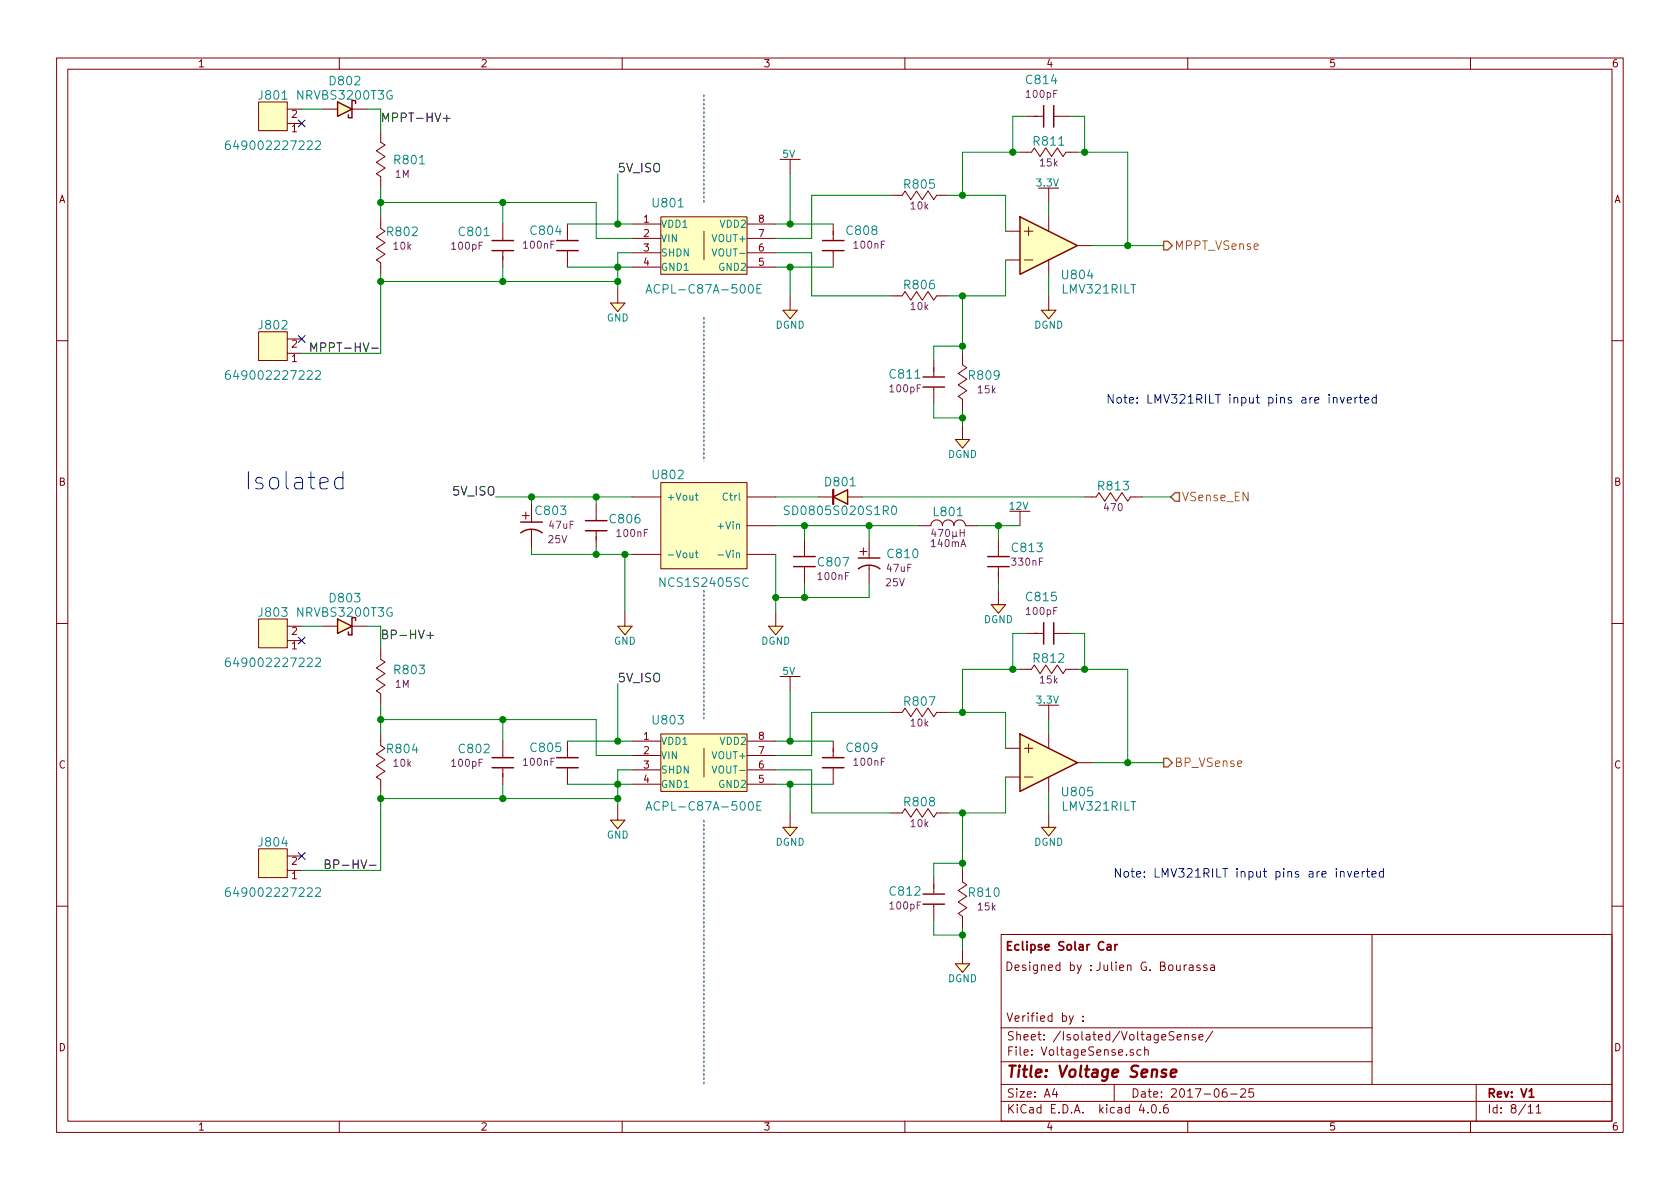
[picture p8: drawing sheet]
<svg xmlns="http://www.w3.org/2000/svg" width="297mm" height="210mm" viewBox="0 0 297 210" stroke-linecap="round" stroke-linejoin="round" font-family="sans-serif">
<g fill="none" stroke="#840000" stroke-width=".18">
<path d="M10 10.3h277v189.9h-277zM12 12.2h273v186.1h-273zM45.7 18h5.1v5.1h-5.1zM50.8 19.3h2.5M57.1 19.3h2.6M60 10.3v1.9M62.2 19.3h2.6M110 10.3v1.9M160 10.3v1.9M210 10.3v1.9M260 10.3v1.9M50.8 21.8h2.5"/>
<path d="M67.3 39.6v.8zM67.3 24.4v.7zM67.3 31.2v.8zM67.3 25.1l.8 .5-1.6 1.1 1.6 1-1.6 1 1.6 1-1.6 1 .8 .5M67.3 23.1v1.3M67.3 32v1.3M67.3 38.3v1.3M88.9 39.6v2.8M100.3 39.6v2.8M111.8 39.6h5M116.8 38.3h15.3v10.2h-15.3zM132.1 39.6h5.1"/>
<path d="M141.5 28.2h-1.8v2.5M147.3 39.6v2.8M157.5 34.5h1.2M158.7 34.5h.8zM159.5 34.5l.5-.7 1 1.5 1.1-1.5 1 1.5 1-1.5 1 1.5 .5-.8M165.6 34.5h.8zM166.4 34.5h1.2M180.3 26.9h1.3M181.6 26.9h.8zM181.6 20.6h2.8M182.4 26.9l.5-.7 1 1.5 1-1.5 1 1.5 1-1.5 1.1 1.5 .5-.8M185.4 33.3v2.5"/>
<path d="M185.4 38.3v2.6M186.4 20.6h2.8M188.5 26.9h.7zM189.2 26.9h1.3M45.7 58.7h5.1v5h-5.1zM50.8 59.9h2.5M67.3 46.5v.7zM67.3 40.4l.8 .5-1.6 1 1.6 1-1.6 1 1.6 1.1-1.6 1 .8 .5M67.3 47.2v1.3M88.9 44.4v2.8M100.3 44.4v2.8M109.2 51v2.6h-1.3l1.3 1.5 1.3-1.5h-1.3"/>
<path d="M111.8 42.2h5M111.8 44.7h5M111.8 47.2h5M124.5 40.9v5.1M132.1 42.2h5.1M132.1 44.7h5.1M132.1 47.2h5.1M139.7 52.3v2.6h-1.3l1.3 1.5 1.3-1.5h-1.3M147.3 44.4v2.8M157.5 52.3h1.2M158.7 52.3h.8zM159.5 52.3l.5-.7 1 1.5 1.1-1.5 1 1.5 1-1.5 1 1.5 .5-.8"/>
<path d="M165.6 52.3h.8zM166.4 52.3h1.2M177.8 46h2.5M177.8 40.9h2.5M181.1 46h1.5M181.1 40.9h1.5M181.9 40.1v1.6M185.4 52.3v2.6h-1.3l1.3 1.5 1.3-1.5h-1.3M185.4 46v2.5M190.5 43.4h2.5M10 60.2h2M50.8 62.5h2.5"/>
<path d="M165.1 63.7v2.8M165.1 68.6v2.8M170.2 63.7v.8zM170.2 70.6v.8zM170.2 75.2v2.5h-1.3l1.3 1.5 1.2-1.5h-1.2M170.2 64.5l.7 .5-1.5 1 1.5 1.1-1.5 1 1.5 1-1.5 1 .8 .5M170.2 62.5v1.2M170.2 71.4v1.2M285 60.2h2M92.3 91.2h1.3M93 90.5v1.3M94 89.1v3.2"/>
<path d="M94 93.6v3.2M105.4 89.1v2.8M105.4 94v2.8M111.8 98h5M111.8 87.9h5M116.8 85.3h15.3v15.3h-15.3zM132.1 98h5.1M132.1 93h5.1M132.1 87.9h5.1M142.2 95.5v2.8M144.8 87.9h2.5M149.9 87.9h2.5"/>
<path d="M152 97.5h1.3M152.7 96.9v1.3M153.7 95.5v3.2M153.7 99.9v3.2M162.6 93h2a1.02 1.02 0 0 1 1-1.1 1.02 1.02 0 0 1 1 1.1 1.02 1.02 0 0 1 1-1.1 1.02 1.02 0 0 1 1.1 1.1 1.02 1.02 0 0 1 1-1.1 1.02 1.02 0 0 1 1 1.1h2M176.5 95.5v2.8M180.3 90.4v2.6M191.8 87.9h1.2M193 87.9h.8zM193.8 87.9l.5-.8 1 1.5 1-1.5 1.1 1.5 1-1.5 1 1.5 .5-.7M199.9 87.9h.8zM200.7 87.9h1.2"/>
<path d="M10 110.3h2M45.7 109.5h5.1v5h-5.1zM50.8 113.3h2.5M50.8 110.7h2.5M57.1 110.7h2.6M62.2 110.7h2.6M67.3 115.8v.8zM67.3 116.6l.8 .5-1.6 1 1.6 1-1.6 1 1.6 1.1-1.6 1 .8 .5M67.3 114.5v1.3M110.5 108.2v2.5h-1.3l1.3 1.6 1.3-1.6h-1.3M137.2 108.2v2.5h-1.3l1.3 1.6 1.2-1.6h-1.2M141.5 119.6h-1.8v2.6"/>
<path d="M142.2 100.3v2.8M176.5 104.4v2.5h-1.2l1.2 1.6 1.3-1.6h-1.3M176.5 100.3v2.8M180.3 118.4h1.3M181.6 118.4h.8zM181.6 112h2.8M182.4 118.4l.5-.8 1 1.5 1-1.5 1 1.5 1-1.5 1.1 1.5 .5-.7M186.4 112h2.8M188.5 118.4h.7zM189.2 118.4h1.3M285 110.3h2M67.3 131.1v.7z"/>
<path d="M67.3 137.9v.8zM67.3 122.7v.7zM67.3 131.8l.8 .5-1.6 1 1.6 1.1-1.6 1 1.6 1-1.6 1 .8 .5M67.3 123.4v1.3M67.3 129.8v1.3M67.3 138.7v1.2M88.9 131.1v2.8M88.9 135.9v2.8M100.3 131.1v2.8M100.3 135.9v2.8M111.8 131.1h5M111.8 133.6h5"/>
<path d="M111.8 136.1h5M111.8 138.7h5M116.8 129.8h15.3v10.1h-15.3zM124.5 132.3v5.1M132.1 131.1h5.1M132.1 133.6h5.1M132.1 136.1h5.1M132.1 138.7h5.1M147.3 131.1v2.8M147.3 135.9v2.8M157.5 126h1.2M158.7 126h.8z"/>
<path d="M159.5 126l.5-.8 1 1.5 1.1-1.5 1 1.5 1-1.5 1 1.5 .5-.7M165.6 126h.8zM166.4 126h1.2M177.8 137.4h2.5M177.8 132.3h2.5M181.1 137.4h1.5M181.1 132.3h1.5M181.9 131.6v1.5M185.4 124.7v2.5M185.4 129.8v2.5M185.4 137.4v2.5M190.5 134.9h2.5"/>
<path d="M45.7 150.1h5.1v5.1h-5.1zM50.8 153.9h2.5M50.8 151.4h2.5M109.2 142.5v2.5h-1.3l1.3 1.6 1.3-1.6h-1.3M139.7 143.8v2.5h-1.3l1.3 1.5 1.3-1.5h-1.3M157.5 143.8h1.2M158.7 143.8h.8zM159.5 143.8l.5-.8 1 1.5 1.1-1.5 1 1.5 1-1.5 1 1.5 .5-.7M165.1 155.2v2.8M165.6 143.8h.8zM166.4 143.8h1.2M170.2 155.2v.8z"/>
<path d="M170.2 156l.7 .5-1.5 1 1.5 1-1.5 1 1.5 1-1.5 1 .8 .5M170.2 153.9v1.3M185.4 143.8v2.5h-1.3l1.3 1.5 1.3-1.5h-1.3M10 160.2h2M165.1 160v2.8M170.2 162v.8zM170.2 167.9v2.5h-1.3l1.3 1.6 1.2-1.6h-1.2M170.2 162.8v1.3M177 165.2h108v33.1h-108zM189.8 179.6l-.5 1.4-.2 .1M191.2 170.6l-.5 1.4-.3 .1M191.5 179.7v.1"/>
<path d="M192.9 171.5v.1M192.9 170.7v.1M212.2 170.7a.37 .37 0 0 0-.6 .1l.1 .3 .5 .1v.1l-.2 .3-.4-.1M213.4 170.7a.37 .37 0 0 0-.6 .1l.1 .3 .5 .1 .1 .1-.3 .3-.4-.1M214.1 170.7h.6v.9M214.7 171l-.5 .1-.2 .2 .2 .3 .5-.1M242.6 165.2v26.6M285 160.2h2M60 198.3v1.9M110 198.3v1.9M160 198.3v1.9M177 194.8h108"/>
<path d="M177 191.8h108M177 187.8h65.6M177 181.8h65.6M186.4 192.5l-.3 1h.9M186.8 193v1M191.5 180.5v.1M197 191.8v3M200.4 185.7a.37 .37 0 0 0-.6 .1l.1 .2 .5 .2 .1 .1-.3 .3-.4-.1M201.7 185.7l-.4-.1-.3 .3 .1 .6 .2 .1 .4-.1M201.8 195.2l-.4 1.1h1M202.4 185.7l.2-.1 .4 .1v.9M202.4 185.1v1.5"/>
<path d="M202.9 196.7v.1M203.8 195.4l.1-.1a.81 .81 0 0 1 .6 .6 .81 .81 0 0 1-.3 .8l-.1 .1a.8 .8 0 0 1-.6-.6 .8 .8 0 0 1 .3-.8zM205.1 196.7v.1M206.4 195.3a.59 .59 0 0 0-.7 .7l.1 .7 .2 .1 .5-.1 .1-.5-.2-.2-.4-.1-.3 .3M207.6 182.5l-.6-.1-.3 .3 .1 .3 .7 .4v.4a.62 .62 0 0 1-.8 0M208.1 183.4l.7-.1v-.3l-.4-.1-.3 .2 .1 .7h.6M209.5 183.1l.2-.2 .4 .1v.9M209.5 182.9v1M210 198.3v1.9M211.4 183a.37 .37 0 0 0-.6 .1v.3l.6 .1v.1l-.2 .3-.4-.1M212 183.4l.7-.1-.1-.3-.4-.1-.2 .2 .1 .7h.5M214.4 182.3l-1.2 2"/>
<path d="M216.8 192.5a.59 .59 0 0 0-.7 .7l.1 .7 .2 .1 .5-.1 .1-.5-.2-.2-.4-.1-.3 .3M217.6 193.5h1.1M219.4 192.7l.2-.2h.4l.2 .5-.9 1h.9M221.6 192.5h-.7l-.1 .7 .2-.1 .5 .1 .2 .2-.1 .5-.2 .1-.6-.1M260 198.3v1.9M261 191.8v6.5M270.2 195.8l.4-.5v1.5M270.2 196.8h.8M271.6 195.8l.4-.5v1.5M271.6 196.8h.9"/>
</g>
<path d="M195.8 167.1h.6v.9M196.4 167.4l-.5 .1-.2 .2 .2 .3 .5-.1M197.1 167v1M197.6 167l-.5 .3M270.4 194h.8" fill="none" stroke="#840000" stroke-width=".3"/>
<path d="M206.2 189.2l-.5-.1-.3 .4 .3 .3 .4 .1 .1 .3-.1 .1-.2 .1-.6-.1M207 189.8l1-.2-.1-.4-.5-.1-.3 .3-.1 .9 .2 .1 .6-.1" fill="none" stroke="#840000" stroke-width=".41"/>
<g fill="#ffffc2" stroke="#ffffc2" stroke-width=".18">
<path d="M45.7 109.5h5.1v5h-5.1z"/>
<path d="M45.7 150.1h5.1v5.1h-5.1z"/>
<path d="M138.4 146.3h2.6l-1.3 1.5z"/>
<path d="M180.3 129.8l10.2 5.1-10.2 5z"/>
<path d="M184.1 146.3h2.6l-1.3 1.5z"/>
<path d="M168.9 170.4h2.5l-1.2 1.6z"/>
<path d="M116.8 85.3h15.3v15.3h-15.3z"/>
<path d="M135.9 110.7h2.5l-1.2 1.6z"/>
<path d="M45.7 18h5.1v5.1h-5.1z"/>
<path d="M45.7 58.7h5.1v5h-5.1z"/>
<path d="M138.4 54.9h2.6l-1.3 1.5z"/>
<path d="M180.3 38.3l10.2 5.1-10.2 5.1z"/>
<path d="M184.1 54.9h2.6l-1.3 1.5z"/>
<path d="M168.9 77.7h2.5l-1.2 1.5z"/>
<path d="M175.3 106.9h2.5l-1.3 1.6z"/>
<path d="M147.3 87.9l2.6-1.3v2.5z"/>
<path d="M116.8 38.3h15.3v10.2h-15.3z"/>
<path d="M116.8 129.8h15.3v10.1h-15.3z"/>
<path d="M107.9 53.6h2.6l-1.3 1.5z"/>
<path d="M109.2 110.7h2.6l-1.3 1.6z"/>
<path d="M107.9 145h2.6l-1.3 1.6z"/>
<path d="M59.7 18l2.5 1.3-2.5 1.3z"/>
<path d="M59.7 109.5l2.5 1.2-2.5 1.3z"/>
</g>
<g fill="none" stroke="#008484" stroke-width=".18">
<path d="M40.6 24.9a.62 .62 0 0 0-.7 .7v.7a.48 .48 0 0 0 .8-.1v-.6a.48 .48 0 0 0-.8 .2M55.8 25.1l.2-.2h.4l.2 .2 .1 .2-.1 .3-.9 .8h1M114.2 51.8l.5-1.5 .5 1.5M114.4 51.4h.7M125.9 44l.4 1.3 .4-1.3M133.8 51h.5M134.6 50.3h-.8v1.5h.8M40.6 65.6a.62 .62 0 0 0-.7 .6v.7a.48 .48 0 0 0 .8-.1v-.5a.48 .48 0 0 0-.8 .1M55.8 65.7l.2-.1h.4l.2 .1 .1 .3-.1 .2-.9 .9h1M122.9 87.6h.5M122.9 97.8h.5M123.1 87.2v1.1l.3 .2"/>
<path d="M123.1 97.4v1l.3 .2M126.9 98.1h1M139.5 89.6a.62 .62 0 0 0-.8 0v.5l.8 .3v.5a.62 .62 0 0 1-.8 0M157.8 89.6l.2-.1a.81 .81 0 0 1 .5 .7 .81 .81 0 0 1-.5 .8l-.2-.1-.2-.5zM40.6 116.4a.62 .62 0 0 0-.7 .6v.7a.48 .48 0 0 0 .8-.1v-.5a.48 .48 0 0 0-.8 .1M55.8 116.5l.2-.1h.4l.2 .1 .1 .3-.1 .2-.9 .9h1M125.9 135.5l.4 1.2 .4-1.2M40.6 157a.62 .62 0 0 0-.7 .7v.7a.48 .48 0 0 0 .8-.2v-.5a.48 .48 0 0 0-.8 .2M55.8 157.1l.2-.1h.4l.2 .1 .1 .3-.1 .3-.9 .8h1M114.2 143.3l.5-1.5 .5 1.5M114.4 142.8h.7M133.8 142.5h.5"/>
<path d="M134.6 141.8h-.8v1.5h.8"/>
</g>
<path d="M78.4 20.9h1.2M79 20.3v1.2M65.7 61.6h1.2M75.5 112.4h1.2M76.1 111.8v1.1M65.3 153h1.2" fill="none" stroke="#000" stroke-width=".18"/>
<path d="M52.7 21.2l1.2 1.2M53.9 21.2l-1.2 1.2M52.7 59.3l1.2 1.2M53.9 59.3l-1.2 1.2M52.7 112.7l1.2 1.2M53.9 112.7l-1.2 1.2M52.7 150.8l1.2 1.2M53.9 150.8l-1.2 1.2" fill="none" stroke="#000084" stroke-width=".18"/>
<g fill="none" stroke="#840000" stroke-width=".25">
<path d="M59.7 18l2.5 1.3-2.5 1.3zM62.9 18.3v-.5h-.7v3h-.6v-.5M184.5 18.7v3.8M186.3 18.7v3.8M180.3 38.3l10.2 5.1-10.2 5.1zM87 44.3h3.8M87 42.5h3.8M98.4 44.3h3.8M98.4 42.5h3.8M145.4 44.3h3.8M145.4 42.5h3.8M163.2 68.4h3.8"/>
<path d="M163.2 66.7h3.8M92.1 94.2a3.2 3.2 0 0 1 3.8 0M92.1 92.3h3.8M103.5 92.1h3.8M103.5 93.8h3.8M140.3 98.4h3.8M147.3 87.9l2.6-1.3v2.5zM151.8 98.7h3.8M174.6 98.4h3.8M59.7 109.5l2.5 1.2-2.5 1.3zM62.9 109.7v-.5h-.7v3.1h-.6v-.5M140.3 100.2h3.8"/>
<path d="M151.8 100.6a3.2 3.2 0 0 1 3.8 0M174.6 100.2h3.8M184.5 110.1v3.8M186.3 110.1v3.8M87 135.8h3.8M87 134h3.8M98.4 135.8h3.8M98.4 134h3.8M145.4 135.8h3.8M145.4 134h3.8M180.3 129.8l10.2 5.1-10.2 5zM163.2 159.9h3.8"/>
<path d="M163.2 158.1h3.8"/>
</g>
<path d="M205.7 42.7h.8l.8 .7-.8 .8h-.8zM207.8 87.1h.7v1.5h-.7l-.8-.7zM205.7 134.1h.8l.8 .8-.8 .7h-.8z" fill="none" stroke="#848400" stroke-width=".25"/>
<g fill="none" stroke="#008400" stroke-width=".18">
<path d="M53.3 19.3h3.8M64.8 19.3h2.5v3.8M67.3 35.8h38.1v6.4h6.4M67.3 33.3v5M88.9 35.8v3.8M100.3 39.6h11.5M109.2 30.7v8.9M137.2 39.6h10.1M139.7 30.7v8.9M157.5 34.5h-14v7.7h-6.3M167.6 34.5h10.2v6.4M180.3 26.9h-10.1v7.6"/>
<path d="M181.6 20.6h-2.5v6.3M185.4 35.8v2.5M189.2 20.6h2.6v6.3M190.5 26.9h8.9v16.5M67.3 48.5v14h-14M67.3 49.8h41.9M88.9 47.2v2.6M100.3 47.2h11.5M111.8 44.7h-2.6v6.3M137.2 44.7h6.3v7.6h14M137.2 47.2h10.1M139.7 47.2v5.1"/>
<path d="M170.2 52.3v10.2M177.8 46v6.3h-10.2M185.4 48.5v3.8M193 43.4h12.7M165.1 71.4v2.5h5.1M170.2 72.6v2.6M170.2 61.2h-5.1v2.5M87.6 87.9h24.2M94 96.8v1.2h17.8M94 87.9v1.2M105.4 87.9v1.2M105.4 96.8v1.2"/>
<path d="M110.5 98v10.2M137.2 98v10.2M137.2 87.9h7.6M137.2 93h25.4M142.2 93v2.5M152.4 87.9h39.4M153.7 93v2.5M172.7 93h7.6M176.5 93v2.5M201.9 87.9h5.1M53.3 110.7h3.8M64.8 110.7h2.5v3.8"/>
<path d="M142.2 103.1v2.6M153.7 103.1v2.6h-16.5M176.5 103.1v1.3M180.3 118.4h-10.1v7.6M181.6 112h-2.5v6.4M189.2 112h2.6v6.4M190.5 118.4h8.9v16.5M67.3 139.9v14h-14M67.3 127.2h38.1v6.4h6.4M67.3 124.7v5.1M88.9 127.2v3.9M88.9 138.7v2.5"/>
<path d="M100.3 138.7h11.5M100.3 131.1h11.5M109.2 120.9v10.2M111.8 136.1h-2.6v6.4M137.2 138.7h10.1M137.2 131.1h10.1M137.2 136.1h6.3v7.7h14M139.7 122.2v8.9M139.7 138.7v5.1M157.5 126h-14v7.6h-6.3M167.6 126h10.2v6.3M177.8 137.4v6.4h-10.2"/>
<path d="M185.4 127.2v2.6M185.4 139.9v3.9M193 134.9h12.7M67.3 141.2h41.9M170.2 143.8v10.1M170.2 152.6h-5.1v2.6M165.1 162.8v2.5h5.1M170.2 164.1v3.8"/>
</g>
<g fill="#008400" stroke="#008400" stroke-width=".25">
<circle cx="139.7" cy="131.1" r=".51"/>
<circle cx="139.7" cy="138.7" r=".51"/>
<circle cx="109.2" cy="138.7" r=".51"/>
<circle cx="88.9" cy="127.2" r=".51"/>
<circle cx="88.9" cy="141.2" r=".51"/>
<circle cx="67.3" cy="141.2" r=".51"/>
<circle cx="67.3" cy="127.2" r=".51"/>
<circle cx="109.2" cy="131.1" r=".51"/>
<circle cx="170.2" cy="126" r=".51"/>
<circle cx="199.4" cy="134.9" r=".51"/>
<circle cx="170.2" cy="143.8" r=".51"/>
<circle cx="139.7" cy="39.6" r=".51"/>
<circle cx="139.7" cy="47.2" r=".51"/>
<circle cx="109.2" cy="47.2" r=".51"/>
<circle cx="88.9" cy="35.8" r=".51"/>
<circle cx="88.9" cy="49.8" r=".51"/>
<circle cx="67.3" cy="49.8" r=".51"/>
<circle cx="67.3" cy="35.8" r=".51"/>
<circle cx="109.2" cy="39.6" r=".51"/>
<circle cx="170.2" cy="34.5" r=".51"/>
<circle cx="199.4" cy="43.4" r=".51"/>
<circle cx="170.2" cy="52.3" r=".51"/>
<circle cx="109.2" cy="49.8" r=".51"/>
<circle cx="109.2" cy="141.2" r=".51"/>
<circle cx="137.2" cy="105.7" r=".51"/>
<circle cx="110.5" cy="98" r=".51"/>
<circle cx="176.5" cy="93" r=".51"/>
<circle cx="105.4" cy="98" r=".51"/>
<circle cx="94" cy="87.9" r=".51"/>
<circle cx="105.4" cy="87.9" r=".51"/>
<circle cx="142.2" cy="105.7" r=".51"/>
<circle cx="142.2" cy="93" r=".51"/>
<circle cx="153.7" cy="93" r=".51"/>
<circle cx="170.2" cy="152.6" r=".51"/>
<circle cx="170.2" cy="165.3" r=".51"/>
<circle cx="170.2" cy="61.2" r=".51"/>
<circle cx="170.2" cy="73.9" r=".51"/>
<circle cx="191.8" cy="26.9" r=".51"/>
<circle cx="179.1" cy="26.9" r=".51"/>
<circle cx="179.1" cy="118.4" r=".51"/>
<circle cx="191.8" cy="118.4" r=".51"/>
</g>
<path d="M124.5 16.8v19M124.5 56.1v25.4M124.5 104.4v22.8M124.5 145v47" fill="none" stroke="#0000c2" stroke-width=".18" stroke-dasharray=".3 .4"/>
<g fill="none" stroke="#0000c2" stroke-width=".18">
<path d="M235.7 70.4h.1a.36 .36 0 0 1 .6 .1v.8M237 70.3l.3 1 .4-1M238.2 70.8l.7-.2v-.2l-.5-.1-.2 .2 .1 .7h.6M239.6 70.3v1M240 70.3l-.3 .1-.1 .2M240.3 70.3h.6M240.5 69.8v1.3l.4 .2M241.3 70.8l.7-.2v-.2l-.5-.1-.2 .2 .1 .7h.6M243.3 70.4a.48 .48 0 0 0-.6 0v.7a.48 .48 0 0 0 .6 .1M243.3 69.8v1.5M60.6 84.6l-.2-.2h-.6l-.3 .2-.3 .4v.9l.3 .4 .3 .2 .8-.2M60.6 83.4v3.1"/>
<path d="M237 154.2h.1a.36 .36 0 0 1 .6 .1v.8M238.3 154.1l.3 1 .4-1M239.5 154.6l.7-.1-.1-.3-.4-.1-.2 .2v.7h.6M240.8 154.1v1M241.3 154.1l-.3 .1-.2 .2M241.6 154.1h.6M241.8 153.6v1.3l.4 .2M242.6 154.6l.7-.1-.1-.3-.4-.1-.2 .2v.7h.6M244.6 154.2a.48 .48 0 0 0-.7 0v.8a.48 .48 0 0 0 .7 0M244.6 153.6v1.5"/>
</g>
<path d="M147.3 86.6v2.5" fill="none" stroke="#840000" stroke-width=".38"/>
<text font-size="4.2" fill="#0000c2" x="43.2" y="86.6">Isolated</text>
<text font-size="2.8" fill="#840000" x="178" y="190.5">Title: Voltage Sense</text>
<g font-size="2.1" fill="#008484">
<text x="45.9" y="17.6">J801</text>
<text x="52.8" y="17.6">NRVBS3200T3G</text>
<text x="58.4" y="15.1">D802</text>
<text x="181.6" y="14.9">C814</text>
<text x="41.2" y="26.5">649002227222</text>
<text x="69.8" y="29.1">R801</text>
<text x="182.9" y="25.7">R811</text>
<text x="160" y="33.4">R805</text>
<text x="68.6" y="41.8">R802</text>
<text x="81.3" y="41.8">C801</text>
<text x="94" y="41.5">C804</text>
<text x="115.6" y="36.7">U801</text>
<text x="149.8" y="41.5">C808</text>
<text x="115.7" y="51.9">ACPL-C87A-500E</text>
<text x="160" y="51.1">R806</text>
<text x="188" y="49.4">U804</text>
<text x="188" y="51.9">LMV321RILT</text>
<text x="45.9" y="58.3">J802</text>
<text x="41.2" y="67.2">649002227222</text>
<text x="157.5" y="66.9">C811</text>
<text x="171.4" y="67.2">R809</text>
<text x="115.6" y="84.7">U802</text>
<text x="146" y="86">D801</text>
<text x="194.3" y="86.7">R813</text>
<text x="94.8" y="91.1">C803</text>
<text x="107.9" y="92.6">C806</text>
<text x="139.6" y="91.1">SD0805S020S1R0</text>
<text x="165.2" y="91.3">L801</text>
<text x="144.8" y="100.2">C807</text>
<text x="157.1" y="98.7">C810</text>
<text x="179.1" y="97.6">C813</text>
<text x="58.4" y="106.5">D803</text>
<text x="117.1" y="103.8">NCS1S2405SC</text>
<text x="181.6" y="106.3">C815</text>
<text x="45.9" y="109.1">J803</text>
<text x="52.8" y="109.1">NRVBS3200T3G</text>
<text x="41.2" y="118">649002227222</text>
<text x="69.8" y="119.2">R803</text>
<text x="182.9" y="117.2">R812</text>
<text x="160" y="124.8">R807</text>
<text x="115.6" y="128.1">U803</text>
<text x="68.6" y="133.2">R804</text>
<text x="81.3" y="133.2">C802</text>
<text x="94" y="133">C805</text>
<text x="149.8" y="133">C809</text>
<text x="115.7" y="143.4">ACPL-C87A-500E</text>
<text x="160" y="142.6">R808</text>
<text x="188" y="140.8">U805</text>
<text x="188" y="143.4">LMV321RILT</text>
<text x="45.9" y="149.7">J804</text>
<text x="41.2" y="158.6">649002227222</text>
<text x="157.5" y="158.4">C812</text>
<text x="171.4" y="158.6">R810</text>
</g>
<g font-size="2.1">
<text x="67.3" y="21.6">MPPT-HV+</text>
<text x="109.2" y="30.5">5V_ISO</text>
<text x="54.6" y="62.2">MPPT-HV-</text>
<text x="80.2" y="87.6">5V_ISO</text>
<text x="67.3" y="113">BP-HV+</text>
<text x="109.2" y="120.6">5V_ISO</text>
<text x="57.1" y="153.7">BP-HV-</text>
</g>
<g font-size="2.1" fill="#848400">
<text x="207.7" y="44.2">MPPT_VSense</text>
<text x="208.9" y="88.6">VSense_EN</text>
<text x="207.7" y="135.6">BP_VSense</text>
</g>
<g font-size="2.1" fill="#0000c2">
<text x="195.6" y="71.4">Note: LMV321RILT input pins are inverted</text>
<text x="196.8" y="155.2">Note: LMV321RILT input pins are inverted</text>
</g>
<g font-size="2.1" fill="#840000">
<text x="177.7" y="171.7">Designed by :</text>
<text x="177.8" y="168.1">Eclipse Solar Car</text>
<text x="193.7" y="171.7">Julien G. Bourassa</text>
<text x="177.9" y="180.7">Verified by :</text>
<text x="178" y="184">Sheet: /Isolated/VoltageSense/</text>
<text x="178" y="186.7">File: VoltageSense.sch</text>
<text x="178" y="196.9">KiCad E.D.A. kicad 4.0.6</text>
<text x="178" y="194.1">Size: A4</text>
<text x="200" y="194.1">Date: 2017-06-25</text>
<text x="263" y="194.1">Rev: V1</text>
<text x="263" y="196.9">Id: 8/11</text>
</g>
<g font-size="1.8" fill="#840000">
<text x="35" y="11.9">1</text>
<text x="85" y="11.9">2</text>
<text x="135" y="11.9">3</text>
<text x="185" y="11.9">4</text>
<text x="235" y="11.9">5</text>
<text x="285" y="11.9">6</text>
<text x="51.6" y="23.4">1</text>
<text x="51.6" y="20.8">2</text>
<text x="10.4" y="35.9">A</text>
<text x="285.4" y="35.9">A</text>
<text x="113.8" y="39.4">1</text>
<text x="113.8" y="41.9">2</text>
<text x="134.1" y="41.9">7</text>
<text x="134.1" y="39.4">8</text>
<text x="113.8" y="44.4">3</text>
<text x="113.8" y="47">4</text>
<text x="134.1" y="47">5</text>
<text x="134.1" y="44.4">6</text>
<text x="51.6" y="64">1</text>
<text x="51.6" y="61.5">2</text>
<text x="10.4" y="85.9">B</text>
<text x="285.4" y="85.9">B</text>
<text x="51.6" y="112.3">2</text>
<text x="51.6" y="114.8">1</text>
<text x="113.8" y="130.8">1</text>
<text x="134.1" y="130.8">8</text>
<text x="10.4" y="135.9">C</text>
<text x="113.8" y="133.3">2</text>
<text x="113.8" y="135.9">3</text>
<text x="134.1" y="135.9">6</text>
<text x="134.1" y="133.3">7</text>
<text x="285.4" y="135.9">C</text>
<text x="113.8" y="138.4">4</text>
<text x="134.1" y="138.4">5</text>
<text x="51.6" y="155.4">1</text>
<text x="51.6" y="152.9">2</text>
<text x="10.4" y="185.9">D</text>
<text x="285.4" y="185.9">D</text>
<text x="35" y="199.9">1</text>
<text x="85" y="199.9">2</text>
<text x="135" y="199.9">3</text>
<text x="185" y="199.9">4</text>
<text x="235" y="199.9">5</text>
<text x="285" y="199.9">6</text>
</g>
<g font-size="1.8" fill="#840084">
<text x="181.6" y="17.3">100pF</text>
<text x="183.9" y="29.4">15k</text>
<text x="69.9" y="31.4">1M</text>
<text x="161.1" y="37">10k</text>
<text x="69.6" y="44.1">10k</text>
<text x="80" y="44.1">100pF</text>
<text x="92.7" y="44">100nF</text>
<text x="151.1" y="44">100nF</text>
<text x="161.1" y="54.8">10k</text>
<text x="157.5" y="69.4">100pF</text>
<text x="173" y="69.5">15k</text>
<text x="97.2" y="93.5">47uF</text>
<text x="109.2" y="94.9">100nF</text>
<text x="165" y="94.9">470µH</text>
<text x="195.4" y="90.4">470</text>
<text x="97" y="96">25V</text>
<text x="156.9" y="101.1">47uF</text>
<text x="164.7" y="96.7">140mA</text>
<text x="179.1" y="100">330nF</text>
<text x="144.8" y="102.6">100nF</text>
<text x="156.7" y="103.7">25V</text>
<text x="181.6" y="108.7">100pF</text>
<text x="69.9" y="121.6">1M</text>
<text x="183.9" y="120.8">15k</text>
<text x="161.1" y="128.5">10k</text>
<text x="69.6" y="135.6">10k</text>
<text x="80" y="135.6">100pF</text>
<text x="92.7" y="135.4">100nF</text>
<text x="151.1" y="135.4">100nF</text>
<text x="161.1" y="146.2">10k</text>
<text x="157.5" y="160.8">100pF</text>
<text x="173" y="161">15k</text>
</g>
<g font-size="1.8" fill="#008484">
<text x="138.4" y="27.9">5V</text>
<text x="183.4" y="33">3.3V</text>
<text x="116.9" y="40.3">VDD1</text>
<text x="127.3" y="40.3">VDD2</text>
<text x="116.9" y="42.8">VIN</text>
<text x="116.9" y="45.3">SHDN</text>
<text x="116.9" y="47.9">GND1</text>
<text x="126.1" y="42.8">VOUT+</text>
<text x="126.5" y="45.3">VOUT-</text>
<text x="127.2" y="47.9">GND2</text>
<text x="107.3" y="56.8">GND</text>
<text x="137.1" y="58.1">DGND</text>
<text x="182.8" y="58.1">DGND</text>
<text x="167.6" y="81">DGND</text>
<text x="117.9" y="88.5">+Vout</text>
<text x="128" y="88.5">Ctrl</text>
<text x="127.3" y="93.6">+Vin</text>
<text x="178.5" y="90.1">12V</text>
<text x="117.9" y="98.7">-Vout</text>
<text x="127.7" y="98.7">-Vin</text>
<text x="108.5" y="114">GND</text>
<text x="134.6" y="114">DGND</text>
<text x="173.9" y="110.2">DGND</text>
<text x="138.4" y="119.3">5V</text>
<text x="183.4" y="124.4">3.3V</text>
<text x="116.9" y="131.7">VDD1</text>
<text x="127.3" y="131.7">VDD2</text>
<text x="116.9" y="134.2">VIN</text>
<text x="116.9" y="136.8">SHDN</text>
<text x="126.1" y="134.2">VOUT+</text>
<text x="126.5" y="136.8">VOUT-</text>
<text x="116.9" y="139.3">GND1</text>
<text x="127.2" y="139.3">GND2</text>
<text x="107.3" y="148.3">GND</text>
<text x="137.1" y="149.5">DGND</text>
<text x="182.8" y="149.5">DGND</text>
<text x="167.6" y="173.7">DGND</text>
</g>
</svg>
